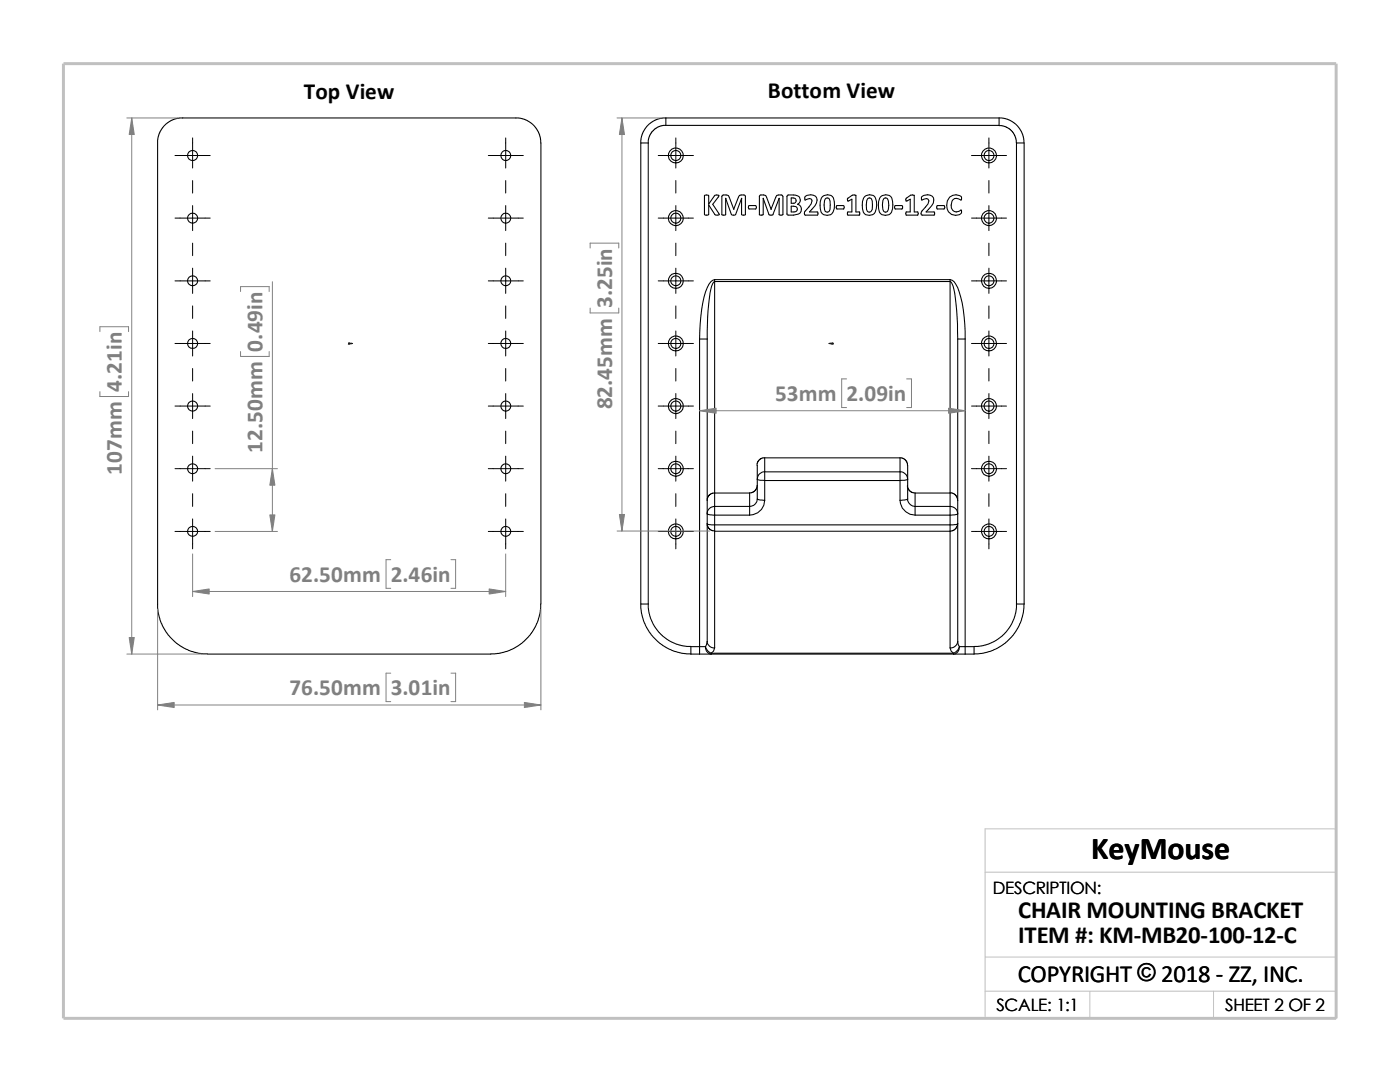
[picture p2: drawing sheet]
<svg xmlns="http://www.w3.org/2000/svg" width="279mm" height="216mm" viewBox="0 0 279 216" stroke-linecap="round" stroke-linejoin="round" font-family="sans-serif">
<path d="M196.6 174h70.1M196.6 191h70.1M196.6 197.8h70.1M217.5 197.8v5.4M242.2 197.8v5.4M26.8 203.2h239.9v-37.8h-70.1v37.8" fill="none" stroke="#c0c0c0" stroke-width=".2"/>
<path d="M12.7 12.7h254v190.5h-254z" fill="none" stroke="#c0c0c0" stroke-width=".59"/>
<g fill="none" stroke="#000" stroke-width=".21">
<path d="M31.5 28.5l.2-1.6 .9-1.7 1.5-1.1 1.7-.6h67.7l1.8 .6 1.4 1.1 1 1.7 .2 1.6v92M31.5 28.5v92.9l.4 2.3 .7 1.5 .9 1.5 1.4 1.4 1.8 1.2 1.6 .7 1.5 .4 1.6 .1M127.9 28.5v92M127.9 28.5h1.5M129.4 28.5v92M132.9 23.5l-.9 .1-1.1 .3-1.1 .7-.7 .6-1 1.7-.2 1.6M132.9 23.5h66.5M132.9 25h-.6l-.9 .3-1.1 .8-.8 1.3-.1 1.1M132.9 23.5v1.5M140.6 39l.4-.1 .4 .1v1.7l1.2-1.6a.61 .61 0 0 1 .9 0l-1.3 1.7 1.4 2a.67 .67 0 0 1-.9 0l-1.3-1.9v1.9l-.2 .1-.6-.1zM144.8 39.6v3.2h-.7v-3.8l.8-.1 .5 .1 1 2.7M144.8 39.6l1.2 3.2 .2 .1 .6-.1 1.2-3.2"/>
<path d="M144.8 39.6h.1M148 39.6v3.2a.51 .51 0 0 0 .8 0v-3.7l-.3-.2h-.6a.49 .49 0 0 0-.5 .5l-1 2.3M148 39.6h.1M152.3 39.6v3.2l-.2 .1h-.5v-3.8l.1-.2 1.1 .1 1.1 2.7M152.3 39.6l1.2 3.2 .1 .1 .7-.1 1.2-3.2M152.3 39.6h.1M155.5 39.6v3.2a.54 .54 0 0 0 .8 0v-3.6l-.2-.3h-.7a.49 .49 0 0 0-.6 .5l-.9 2.3M155.5 39.6h.1M157.1 39l.2-.1a2.31 2.31 0 0 1 2.3 .6 .91 .91 0 0 1-.4 1.3 1.04 1.04 0 0 1 .7 .9 1.04 1.04 0 0 1-.6 1l-.9 .2-1.3-.1zM157.9 39.5l.8 .1a.53 .53 0 0 1 .2 .6 .53 .53 0 0 1-.6 .4h-.4zM160.7 39.2a1.62 1.62 0 0 1 2.3 .3 2.23 2.23 0 0 1-1 2.3l-.5 .5h1.7v.6h-2.5l-.1-.7a5.1 5.1 0 0 0 1.5-2.1 .44 .44 0 0 0-.6-.5l-.8 .3zM164.1 39.2a1.37 1.37 0 0 1 1.6-.3 1.37 1.37 0 0 1 .8 1.3 2.69 2.69 0 0 1-.7 2.6 1.38 1.38 0 0 1-2.1-1.1 3.1 3.1 0 0 1 .4-2.5z"/>
<path d="M164.7 39.7a.51 .51 0 0 1 .8 0 3.8 3.8 0 0 1 0 2.5 .56 .56 0 0 1-.8 0 3.5 3.5 0 0 1 0-2.5zM169.2 39.6l.9-.7h.7v3.4h.7v.6h-2.3v-.6h.8v-2.5l-.8 .3zM172.6 39.2a1.37 1.37 0 0 1 1.5-.3 1.37 1.37 0 0 1 .8 1.3 2.85 2.85 0 0 1-.7 2.6 1.33 1.33 0 0 1-2.1-1.1 3.1 3.1 0 0 1 .5-2.5zM173.1 39.7a.51 .51 0 0 1 .8 0 3.5 3.5 0 0 1 0 2.5 .51 .51 0 0 1-.8 0 3.5 3.5 0 0 1 0-2.5zM175.8 39.2a1.37 1.37 0 0 1 1.5-.3 1.37 1.37 0 0 1 .8 1.3 2.69 2.69 0 0 1-.7 2.6 1.38 1.38 0 0 1-2.1-1.1 3.1 3.1 0 0 1 .5-2.5zM176.4 39.7a.51 .51 0 0 1 .7 0 2.74 2.74 0 0 1-.1 2.6l-.6-.1a3.2 3.2 0 0 1 0-2.5zM180.8 39.6l.9-.7h.8v3.4h.7v.6h-2.4v-.6h.9v-2.5l-.9 .3zM183.9 39.3a1.6 1.6 0 0 1 2.4 .2 2.18 2.18 0 0 1-1 2.3l-.5 .5h1.6l.1 .6-2.6-.1v-.6l1.3-1.5 .2-.6-.2-.4-.3-.1-1 .3zM189.5 39.3a1.68 1.68 0 0 1 2.4 .1v.5l-.4-.1a1.01 1.01 0 0 0-1.5 .3 1.51 1.51 0 0 0 .5 2.1 1.46 1.46 0 0 0 1.3-.3l.1 .6a1.75 1.75 0 0 1-2 .3 1.75 1.75 0 0 1-1-1.8l.2-.9zM199.4 23.5v1.5h-66.5M199.4 23.5l.9 .1 1 .3 .8 .4 .9 .8 1 1.5 .3 1v.9M199.4 25.1l1.3 .2 1.1 .7 .7 1 .4 1.5"/>
<path d="M202.9 28.5v92M202.9 28.5h1.5v92M142.6 55.8v.4M142.6 56.2v42.2M142.6 56.2h47M142.6 55.8h47M142.6 55.8a2.21 2.21 0 0 0-1.5 1.6 29.2 29.2 0 0 0-1.5 10.2M142.6 56.2a2.18 2.18 0 0 0-.7 1.5 49.3 49.3 0 0 0-.8 9.9M146.4 41.7h.1M149.4 41.1l1.4-.1a.42 .42 0 0 1 0 .7h-1.4zM153.9 41.7h.1M157.9 41.1a.89 .89 0 0 1 1.2 .4 .56 .56 0 0 1-.6 .8h-.6z"/>
<path d="M167 41.1l1.3-.1 .2 .4-.1 .3h-1.4l-.1-.3zM178.6 41.1l1.4-.1a.42 .42 0 0 1 0 .7h-1.4l-.1-.3zM187 41.1l1.4-.1a.42 .42 0 0 1 0 .7h-1.4zM189.6 56.2a2.18 2.18 0 0 1 .8 1.5 53.2 53.2 0 0 1 .7 9.9M189.6 55.8a2.15 2.15 0 0 1 1.5 1.6 28.1 28.1 0 0 1 1.5 10.2M189.6 55.8v.4M189.6 56.2v42.2M139.6 67.6v61.4M139.6 67.6h1.5M141.1 67.6v32.3M191.1 67.6h1.5M191.1 67.6v32.3"/>
<path d="M192.6 67.6v61.4M141.1 99.9v2.6M142.6 98.4l-.7 .1-.4 .3-.3 .6-.1 .5M142.6 98.4v2.6M142.6 98.4h7M149.6 98.4v2.6M151.1 95.6l1.5 .3M151.1 99.6l1.5 .2M151.1 99.6a1.5 1.5 0 0 1-1.5 1.4M151.1 92.9v2.7M151.1 95.6v4M151.1 96.9l-.1 .6-.4 .5-1 .4"/>
<path d="M152.6 91.4h-.6l-.5 .4-.3 .4-.1 .7M152.6 94.1v1.8M152.6 91.4v2.7M152.6 99.8a2.98 2.98 0 0 1-3 3M152.6 91.4h27M152.6 95.9h27M152.6 94.1h27M152.6 95.9v3.9M152.6 94.1a1.45 1.45 0 0 0-1.5 1.5M179.6 91.4l.8 .1 .6 .7 .1 .7v2.7M179.6 91.4v2.7M179.6 94.1v1.8"/>
<path d="M179.6 94.1a1.52 1.52 0 0 1 1.5 1.5M179.6 99.8a3 3 0 0 0 3 3M179.6 95.9v3.9M181.1 96.9l.1 .6 .3 .4 .5 .4 .6 .1M181.1 95.6l-1.5 .3M181.1 99.6l-1.5 .2M181.1 99.6a1.48 1.48 0 0 0 1.5 1.4M181.1 95.6v4M182.6 98.4v2.6M182.6 98.4h7M189.6 98.4v2.6M189.6 98.3l.6 .1 .4 .3 .4 .5 .1 .7"/>
<path d="M191.1 99.9v2.6M141.1 102.5l.7 .2 .8 .1M141.1 104.5a1.83 1.83 0 0 0 1.5 .2M141.1 102.5v2M141.1 104.5l.2 .7 .3 .4 1 .4M141.1 104.5v23.5M142.6 104.7v1.3M142.6 106v23.3M142.6 101v1.8M142.6 106h47M142.6 102.8v1.9M142.6 102.8h7"/>
<path d="M142.6 104.7h47M142.6 101h7M142.6 101a1.45 1.45 0 0 0-1.5 1.5M149.6 101v1.8M182.6 102.8h7M182.6 101h7M182.6 101v1.8M189.6 104.7v1.3M189.6 106v23.3M189.6 101v1.8M189.6 101a1.52 1.52 0 0 1 1.5 1.5M189.6 102.8v1.9"/>
<path d="M191.1 104.5l-.3 1-.6 .4-.6 .1M191.1 102.5v2M191.1 102.5l-1.5 .3M191.1 104.5a2.05 2.05 0 0 1-1.5 .2M191.1 104.5v23.5M107.9 120.5l-.1 1.6-.4 1.6-.6 1.5-1 1.5-1.7 1.7-1.4 .9-1.6 .7-1.6 .4-1.5 .1h-56.6M127.9 120.5h1.5M127.9 120.5l.1 1.8 .6 2 .9 1.8 1.1 1.2 1.7 1.5 1.7 1 2 .5 1.9 .2M129.4 120.5l.1 1.5 .4 1.5 .7 1.5 1.2 1.5 1.6 1.3 1.5 .7 1.5 .4 1.5 .1M137.9 130.5h1.7M139.6 130.5h2.3M139.6 129h-1.7v1.5"/>
<path d="M139.6 129h1.2M139.6 129v1.5M140.8 129a1.92 1.92 0 0 0 1.1 1.3M140.8 129a1.33 1.33 0 0 0 1.1 1.5M141.1 128a1.38 1.38 0 0 0 1.5 1.3M141.1 128l-.3 1M141.9 130.3v.2M141.9 130.5h48.4M141.9 130.3h48.4M142.6 129.3l-.2 .6-.5 .4M189.6 129.3l.2 .6 .5 .4M190.3 130.5h2.3"/>
<path d="M190.3 130.3v.2M191.1 128l.1 .6 .3 .4M191.1 128a1.46 1.46 0 0 1-1.5 1.3M191.5 129h1.1M191.5 129a2.11 2.11 0 0 1-1.2 1.3M191.5 129a1.33 1.33 0 0 1-1.2 1.5M192.6 129h1.8M192.6 129v1.5M194.4 129v1.5h-1.8M202.9 120.5l-.1 1.5-.4 1.5-.8 1.5-1.2 1.5-1.6 1.3-1.4 .7-1.6 .4-1.4 .1M202.9 120.5h1.5M204.4 120.5l-.2 1.8-.6 2-1.3 2.4-1.4 1.4-1.8 1.2-1.6 .7-1.5 .4-1.6 .1"/>
<circle cx="38.4" cy="31" r="1.01"/>
<circle cx="101" cy="31" r="1"/>
<circle cx="134.9" cy="31" r="1.49"/>
<circle cx="134.9" cy="31" r="1.01"/>
<circle cx="197.4" cy="31" r="1.5"/>
<circle cx="197.4" cy="31" r="1"/>
<circle cx="38.4" cy="43.5" r="1"/>
<circle cx="38.4" cy="56" r="1"/>
<circle cx="100.9" cy="43.5" r=".99"/>
<circle cx="101" cy="56" r=".99"/>
<circle cx="134.9" cy="56" r="1"/>
<circle cx="134.9" cy="43.5" r="1.5"/>
<circle cx="134.9" cy="56" r="1.5"/>
<circle cx="134.9" cy="43.5" r="1"/>
<circle cx="197.4" cy="56" r=".99"/>
<circle cx="197.4" cy="43.5" r="1.51"/>
<circle cx="197.4" cy="56" r="1.51"/>
<circle cx="197.4" cy="43.5" r=".99"/>
<circle cx="38.4" cy="68.5" r="1"/>
<circle cx="101" cy="68.5" r=".99"/>
<circle cx="134.9" cy="68.5" r="1"/>
<circle cx="134.9" cy="68.5" r="1.5"/>
<circle cx="197.4" cy="68.5" r=".99"/>
<circle cx="197.4" cy="68.5" r="1.51"/>
<circle cx="38.4" cy="93.5" r="1"/>
<circle cx="38.4" cy="81" r="1.01"/>
<circle cx="100.9" cy="93.5" r=".99"/>
<circle cx="101" cy="81" r="1"/>
<circle cx="134.9" cy="81" r="1.01"/>
<circle cx="134.9" cy="81" r="1.5"/>
<circle cx="134.9" cy="93.5" r="1.5"/>
<circle cx="134.9" cy="93.5" r="1"/>
<circle cx="197.4" cy="81" r="1"/>
<circle cx="197.4" cy="81" r="1.51"/>
<circle cx="197.4" cy="93.5" r="1.51"/>
<circle cx="197.4" cy="93.5" r=".99"/>
<circle cx="38.4" cy="106" r="1"/>
<circle cx="101" cy="106" r=".99"/>
<circle cx="134.9" cy="106" r="1"/>
<circle cx="134.9" cy="106" r="1.5"/>
<circle cx="197.4" cy="106" r=".99"/>
<circle cx="197.4" cy="106" r="1.51"/>
</g>
<g fill="#00f" stroke="#00f" stroke-width=".2">
<path d="M70 68.5h.4l-.4 .1z"/>
<path d="M165.4 68.5h.4v.1z"/>
</g>
<path d="M69.6 68.5h.8M69.6 68.4l.2 .3M69.7 68.5h.1M69.7 68.4v.3M69.8 68.4l-.3 .3M165.4 68.5h.9M166 68.4l.3 .3M166.1 68.5h.1M166.1 68.4v.3M166.2 68.4l-.3 .3" fill="none" stroke="#00f" stroke-width=".2"/>
<g fill="none" stroke="#000" stroke-width=".2">
<path d="M34.9 31h7.1M38.4 27.5v6M38.4 36v2.5M97.5 31h6.9M100.9 27.5v6M100.9 36v2.5M131.4 31h7M134.9 27.5v6M134.9 36v2.5M193.9 31h7M197.4 27.5v6M197.4 36v2.5"/>
<path d="M34.9 56h7.1M34.9 43.5h7.1M38.4 41v5M38.4 48.5v2.5M38.4 53.5v5M97.5 56h6.9M97.5 43.5h6.9M100.9 41v5M100.9 48.5v2.5M100.9 53.5v5M131.4 56h7M131.4 43.5h7"/>
<path d="M134.9 41v5M134.9 48.5v2.5M134.9 53.5v5M193.9 56h7M193.9 43.5h7M197.4 41v5M197.4 48.5v2.5M197.4 53.5v5M34.9 68.5h7.1M38.4 61v2.5M38.4 66v5M38.4 73.5v2.5"/>
<path d="M38.4 78.5v5M97.5 68.5h6.9M100.9 61v2.5M100.9 66v5M100.9 73.5v2.5M100.9 78.5v5M131.4 68.5h7M134.9 61v2.5M134.9 66v5M134.9 73.5v2.5M134.9 78.5v5M193.9 68.5h7"/>
<path d="M197.4 61v2.5M197.4 66v5M197.4 73.5v2.5M197.4 78.5v5M34.9 93.5h7.1M34.9 81h7.1M38.4 86v2.5M38.4 91v5M38.4 98.5v2.5M97.5 93.5h6.9M97.5 81h6.9M100.9 86v2.5"/>
<path d="M100.9 91v5M100.9 98.5v2.5M131.4 93.5h7M131.4 81h7M134.9 86v2.5M134.9 91v5M134.9 98.5v2.5M193.9 93.5h7M193.9 81h7M197.4 86v2.5M197.4 91v5M197.4 98.5v2.5"/>
<path d="M34.9 106h7.1M38.4 103.5v6M97.5 106h6.9M100.9 103.5v6M131.4 106h7M134.9 103.5v6M193.9 106h7M197.4 103.5v6"/>
</g>
<g fill="none" stroke="#808080" stroke-width=".2">
<path d="M25.3 23.5h10.1M26.3 23.5v107M123.1 23.5h8.8M124.1 23.5v82.5M48 58.2v-1h5.7v1M54.4 56.2v49.8M117.8 49.5v-1h5.7v1M19.9 78.1v1h5.8v-1M19.9 66.2v-1h5.8v1M48 70.1v1h5.7v-1M117.8 61.5v.9h5.7v-.9M169 75.6h-1v5.7h1"/>
<path d="M180.9 75.6h1v5.7h-1M42.9 93.5h12.5M139.6 82h53M38.4 110.5v8.5M38.4 118h62.5M42.9 106h12.5M78 111.7h-1v5.7h1M90 111.7h.9v5.7h-.9M100.9 110.5v8.5M123.1 106h18.5M25.3 130.5h15.1M31.5 121.5v20.1"/>
<path d="M78 134.3h-1v5.7h1M90 134.3h.9v5.7h-.9M107.9 121.5v20.1M31.5 140.7h76.4"/>
</g>
<g fill="#808080" stroke="#808080" stroke-width=".2">
<path d="M104.6 140.2l3.3 .5-3.3 .5z"/>
<path d="M31.5 140.7l3.3-.5v1z"/>
<path d="M97.6 117.5l3.3 .5-3.3 .5z"/>
<path d="M38.4 118l3.3-.5v1z"/>
<path d="M26.3 23.5l.5 3.3h-1z"/>
<path d="M25.8 127.2h1l-.5 3.3z"/>
<path d="M54.4 93.5l.5 3.3h-1.1z"/>
<path d="M53.8 102.7h1.1l-.5 3.3z"/>
<path d="M139.6 82l3.3-.6v1.1z"/>
<path d="M189.3 81.4l3.3 .6-3.3 .5z"/>
<path d="M123.6 102.7h1l-.5 3.3z"/>
<path d="M124.1 23.5l.5 3.3h-1z"/>
</g>
<text font-size="6.4" x="217.8" y="171.4">KeyMouse</text>
<g font-size="4.9">
<text x="203.2" y="183.2">CHAIR MOUNTING BRACKET</text>
<text x="203.2" y="188.1">ITEM #: KM-MB20-100-12-C</text>
<text x="203.1" y="195.9">COPYRIGHT © 2018 - ZZ, INC.</text>
<text x="227" y="195.8">©</text>
</g>
<g font-size="4.6">
<text x="60.6" y="19.7">Top View</text>
<text x="153.2" y="19.6">Bottom View</text>
</g>
<g font-size="4.6" fill="#808080">
<text x="122.2" y="61.5" transform="rotate(-90 122.2 61.5)">3.25in</text>
<text x="52.4" y="70.1" transform="rotate(-90 52.4 70.1)">0.49in</text>
<text x="24.3" y="78.1" transform="rotate(-90 24.3 78.1)">4.21in</text>
<text x="122.2" y="81.7" transform="rotate(-90 122.2 81.7)">82.45mm</text>
<text x="154.7" y="80.1">53mm</text>
<text x="169" y="80.1">2.09in</text>
<text x="24.3" y="94.8" transform="rotate(-90 24.3 94.8)">107mm</text>
<text x="52.4" y="90.4" transform="rotate(-90 52.4 90.4)">12.50mm</text>
<text x="57.7" y="116.2">62.50mm</text>
<text x="78" y="116.2">2.46in</text>
<text x="57.7" y="138.8">76.50mm</text>
<text x="78" y="138.8">3.01in</text>
</g>
<g font-size="3.4">
<text x="198.2" y="178.5">DESCRIPTION:</text>
<text x="198.8" y="201.7">SCALE: 1:1</text>
<text x="244.5" y="201.7">SHEET 2 OF 2</text>
</g>
</svg>
